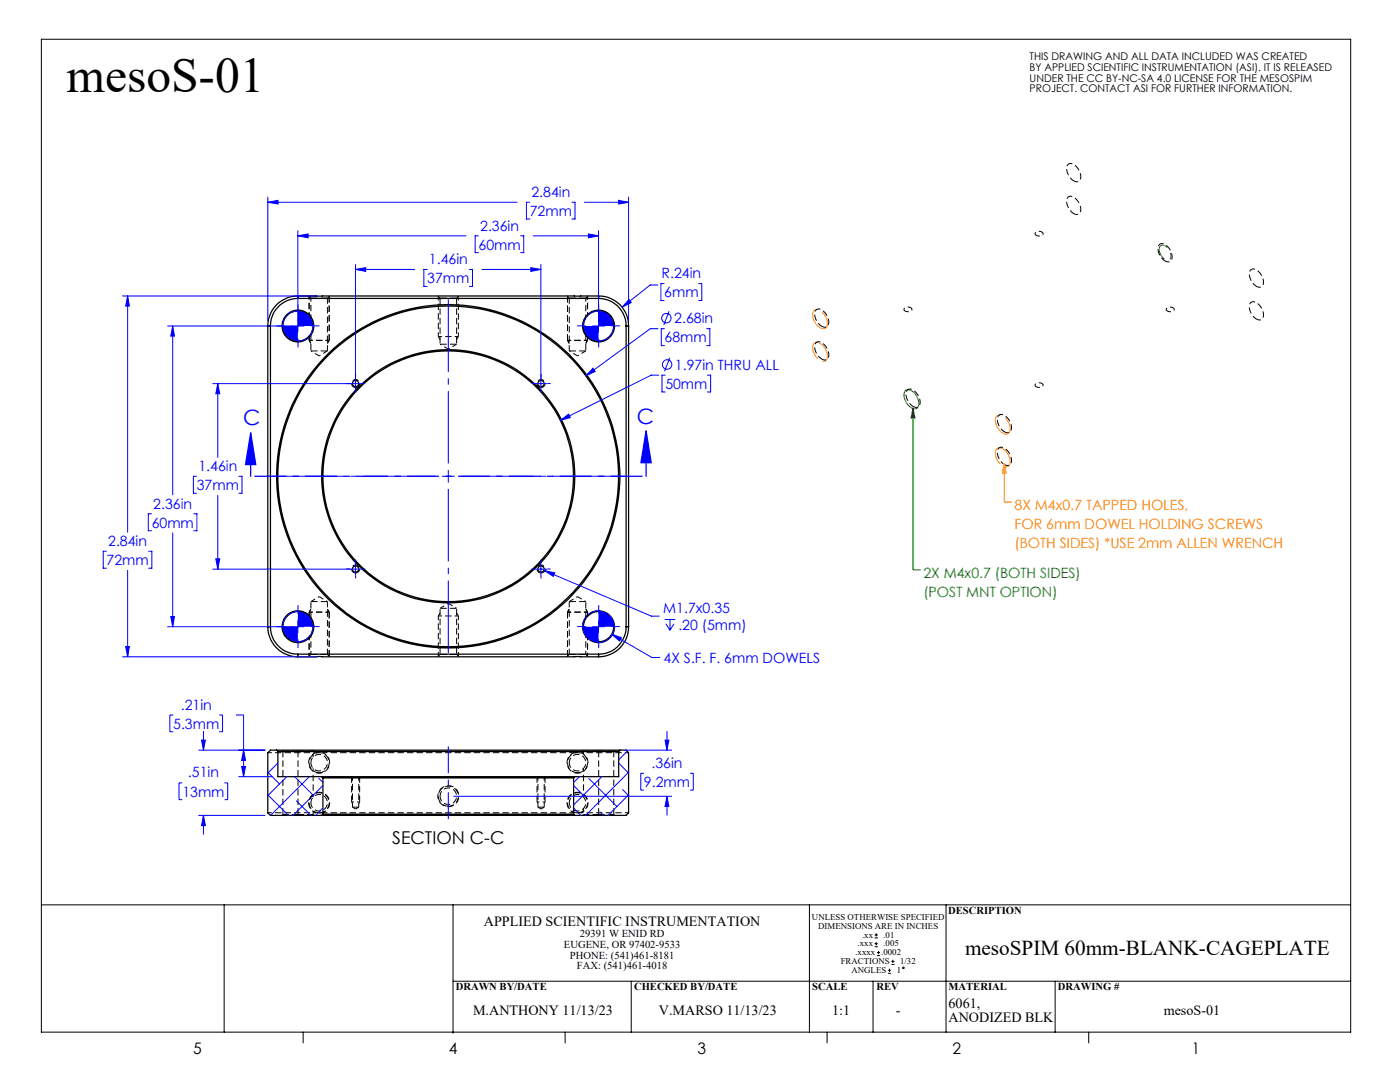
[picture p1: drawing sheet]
<svg xmlns="http://www.w3.org/2000/svg" width="279mm" height="216mm" viewBox="0 0 279 216" stroke-linecap="round" stroke-linejoin="round" font-family="sans-serif">
<g fill="none" stroke="#000" stroke-width=".2" stroke-dasharray="1.3 .6" stroke-dashoffset="-.1" stroke-linecap="butt">
<path d="M62 59.5h3.3M87.8 59.5h3.3M113.6 59.5h3.3M62 70h3.3M62 66.6v3.4M87.8 68.7h3.3M113.6 70h3.3M116.9 70v-3.4M62 120v3.5M65.3 130.6h-3.3M65.3 120h-3.3M91.1 130.6h-3.3"/>
<path d="M91.1 121.4h-3.3M116.9 130.6h-3.3M116.9 120h-3.3M116.9 123.5v-3.5"/>
</g>
<g fill="none" stroke="#000" stroke-width=".2" stroke-dasharray="1.3 .6" stroke-linecap="butt">
<path d="M59.5 59.5v-.5M61.6 59l.4 .5M65.3 59.5l.5-.5M65.7 59.1v8.8M87.4 59l.4 .5M91.1 59.5l.5-.5M113.2 59l.4 .5M113.3 59.1v8.8M116.9 59.5l.5-.5M119.5 59.5v-.5M54 65h-.5M71 77.3a.8 .8 0 0 1-.7-1.1 .8 .8 0 0 1 1.3-.1 .8 .8 0 0 1-.5 1.2h-.1"/>
<path d="M108 77.3a.8 .8 0 0 1-.7-1.1 .8 .8 0 0 1 1.3-.1 .8 .8 0 0 1-.5 1.2h-.1M125 65h.5M71 114.3a.8 .8 0 0 1-.7-1.1 .8 .8 0 0 1 1.3-.1 .8 .8 0 0 1-.5 1.2h-.1M108 114.3a.8 .8 0 0 1-.7-1.1 .8 .8 0 0 1 1.3-.1 .8 .8 0 0 1-.5 1.2h-.1M53.5 125h.5M59.5 131v-.5M62 130.6l-.4 .4M65.7 130.9v-8.8M65.8 131l-.5-.4M87.8 130.6l-.4 .4M91.6 131l-.5-.4M113.3 130.9v-8.8"/>
<path d="M113.6 130.6l-.4 .4M117.4 131l-.5-.4M119.5 131v-.5M125.5 125h-.5M56.3 149.7l.2 .1M56.5 149.8v12.7M59.5 150.2v-.5M62.5 149.8l.2-.1M70.2 154.9v5.1M71.8 154.9v5.1M107.2 154.9v5.1M108.8 154.9v5.1"/>
<path d="M116.3 149.7l.2 .1M119.5 150.2v-.5M122.5 149.8l.2-.1M56.5 162.5l-.2 .2M59.5 162.7v-.5M62.7 162.7l-.2-.2M70.2 160l.1 .3M70.3 161.1h.7M71 161.1h.6M71.8 160l-.2 .3M107.2 160l.2 .3M107.4 161.1h.6"/>
<path d="M108 161.1h.6M108.8 160l-.2 .3M116.5 162.5l-.2 .2M119.5 162.7v-.5M122.5 162.5v-12.7M122.7 162.7l-.2-.2"/>
</g>
<g fill="none" stroke="#000" stroke-width=".2" stroke-dasharray="1.3 .6" stroke-dashoffset=".1" stroke-linecap="butt">
<path d="M113.6 59.5v10.5M65.3 70v-10.5M65.3 130.6v-10.6M113.6 120v10.6M56.5 149.8h3M59.5 149.8h3M63.7 154.2a2 2 0 0 0 1.8-3 2 2 0 0 0-3.5-.1 2 2 0 0 0 1.5 3.1h.2M115.3 154.2a2 2 0 0 0 1.7-3 2 2 0 0 0-3.4-.1 2 2 0 0 0 1.5 3.1h.2M116.5 149.8h3M119.5 149.8h3M56.5 162.5h3M59.5 162.5h3"/>
<path d="M63.7 162.2a2 2 0 0 0 1.8-3 2 2 0 0 0-3.5-.1 2 2 0 0 0 1.5 3.1h.2M89.5 160.9a2 2 0 0 0 1.7-3 2 2 0 0 0-3.4-.1 2 2 0 0 0 1.5 3.1h.2M115.3 162.2a2 2 0 0 0 1.7-3 2 2 0 0 0-3.4-.1 2 2 0 0 0 1.5 3.1h.2M116.5 162.5h3M119.5 162.5h3"/>
</g>
<g fill="none" stroke="#000" stroke-width=".2" stroke-dasharray="1.3 .6" stroke-dashoffset=".5" stroke-linecap="butt">
<path d="M62 59.5v4M206.8 47a.43 .43 0 0 1-.2-.6 .43 .43 0 0 1 .6-.2h.3a.48 .48 0 0 1 .7 .5 .48 .48 0 0 1-.7 .4l-.7-.1M61.7 67.9h4M87.5 67.2h4M113.3 67.9h4M116.9 63.5v-4M180.6 62.1a.43 .43 0 0 1-.1-.6 .43 .43 0 0 1 .5-.2h.4a.48 .48 0 0 1 .6 .5 .48 .48 0 0 1-.7 .4l-.7-.1M206.8 77.2a.43 .43 0 0 1-.2-.6 .43 .43 0 0 1 .6-.2h.3a.48 .48 0 0 1 .7 .5 .48 .48 0 0 1-.7 .4l-.7-.1M233 62.1a.43 .43 0 0 1-.2-.6 .43 .43 0 0 1 .5-.2h.4a.48 .48 0 0 1 .6 .5 .48 .48 0 0 1-.6 .4l-.7-.1M62 126.6v4M65.7 122.1h-4M91.5 122.9h-4"/>
<path d="M116.9 130.6v-4M117.3 122.1h-4M53.5 150.2h6M119.5 150.2h6M59.5 162.2h-6M125.5 162.2h-6"/>
</g>
<path d="M62 70l1.7 1M63.7 71l1.6-1M87.8 68.7l1.7 1M89.5 69.7l1.6-1M113.6 70l1.7 1M115.3 71l1.6-1M63.7 119l-1.7 1M115.3 119l-1.7 1M65.3 120l-1.6-1M89.5 120.4l-1.7 1M91.1 121.4l-1.6-1M116.9 120l-1.6-1" fill="none" stroke="#000" stroke-width=".2" stroke-dasharray="1.3 .6" stroke-dashoffset="1" stroke-linecap="butt"/>
<path d="M87.8 59.5v9.2M91.1 68.7v-9.2M87.8 121.4v9.2M91.1 130.6v-9.2" fill="none" stroke="#000" stroke-width=".2" stroke-dasharray="1.3 .6" stroke-dashoffset="-.2" stroke-linecap="butt"/>
<g fill="none" stroke="#000" stroke-width=".25">
<path d="M59.4 59.1a6 6 0 0 0-6 6M59.4 59.5a5.5 5.5 0 0 0-5.4 5.6M59.4 59.1h60.1M59.4 59.1v.4M59.4 59.5h60.1M119.5 59.5a5.5 5.5 0 0 1 5.5 5.6M119.5 59.1a5.9 5.9 0 0 1 5.9 6M119.5 59.1v.4M53.4 65.1h.6M53.4 65.1v60M54 65.1v60M125 65.1h.4"/>
<path d="M125 65.1v60M125.4 65.1v60M53.4 125.1a6 6 0 0 0 6 6M53.4 125.1h.6M54 125.1a5.5 5.5 0 0 0 5.4 5.4M59.4 131.1h60.1M59.4 130.5v.6M59.4 130.5h60.1M119.5 130.5v.6M125 125.1a5.5 5.5 0 0 1-5.5 5.4M125 125.1h.4M125.4 125.1a6 6 0 0 1-5.9 6"/>
<path d="M55.2 149.7h68.5M55.2 149.7h-1.2l-.6 .5v12l.6 .5h10.2M55.2 149.7l.3 .3M55.5 150h68M55.5 150v5h8.7M64.2 155h50.5M64.2 155l.3 .2M64.5 155.2h50M64.5 155.2v7.3M114.5 155.2v7.3M114.7 155l-.2 .2M123.5 150v5h-8.8"/>
<path d="M123.7 149.7h1.3l.4 .5v12l-.4 .5h-10.3M123.7 149.7l-.2 .3M64.2 162.7h50.5M64.5 162.5h50M64.5 162.5l-.3 .2M114.5 162.5l.2 .2"/>
<circle cx="59.4" cy="65.1" r="3.2"/>
<circle cx="59.5" cy="65" r="3"/>
<circle cx="71" cy="76.5" r=".62"/>
<circle cx="108" cy="76.5" r=".62"/>
<circle cx="119.4" cy="65" r="3"/>
<circle cx="119.5" cy="65.1" r="3.2"/>
<circle cx="89.4" cy="95" r="34"/>
<circle cx="89.5" cy="95" r="25"/>
<circle cx="89.5" cy="95" r="34.3"/>
<circle cx="89.5" cy="95" r="25.3"/>
<circle cx="71" cy="113.6" r=".63"/>
<circle cx="108" cy="113.6" r=".63"/>
<circle cx="59.4" cy="125.1" r="3.2"/>
<circle cx="59.5" cy="125.1" r="3"/>
<circle cx="119.4" cy="125" r="3"/>
<circle cx="119.5" cy="125.1" r="3.2"/>
</g>
<path d="M62 152.2a1.65 1.65 0 0 1 2.4-1.5 1.65 1.65 0 0 1 .3 2.8 1.65 1.65 0 0 1-2.6-1l-.1-.3M87.8 158.9a1.65 1.65 0 0 1 2.4-1.5 1.65 1.65 0 0 1 .3 2.8 1.65 1.65 0 0 1-2.6-1l-.1-.3M113.6 152.2a1.65 1.65 0 0 1 2.4-1.5 1.65 1.65 0 0 1 .3 2.8 1.65 1.65 0 0 1-2.7-1v-.3M62 160.2a1.65 1.65 0 0 1 2.4-1.5 1.65 1.65 0 0 1 .3 2.8 1.65 1.65 0 0 1-2.6-1l-.1-.3M113.6 160.2a1.65 1.65 0 0 1 2.4-1.5 1.65 1.65 0 0 1 .3 2.8 1.65 1.65 0 0 1-2.7-1v-.3" fill="none" stroke="#000" stroke-width=".2" stroke-dasharray="1.3 .6" stroke-dashoffset=".2" stroke-linecap="butt"/>
<g fill="none" stroke="#000" stroke-width=".2" stroke-dasharray="1.3 .6" stroke-dashoffset=".4" stroke-linecap="butt">
<path d="M214.3 36.1a.94 .94 0 0 0 1.2-.1 .94 .94 0 0 0 .2-1.2 2.35 2.35 0 0 0-2.3-2.1 1.84 1.84 0 0 0 .1 2.6l.8 .8M87.5 59.1v8.1M91.5 59.1v8.1M214.3 42.6a.94 .94 0 0 0 1.2 0 .94 .94 0 0 0 .2-1.2 2.35 2.35 0 0 0-2.3-2.2 1.84 1.84 0 0 0 .1 2.7l.8 .7M232.5 52.1a.94 .94 0 0 0 1.2-.1 .94 .94 0 0 0 .2-1.2 2.35 2.35 0 0 0-2.3-2.1 1.84 1.84 0 0 0 .1 2.6l.8 .8M250.7 57.1a.94 .94 0 0 0 1.2 0 .94 .94 0 0 0 .2-1.2 2.35 2.35 0 0 0-2.3-2.2 1.84 1.84 0 0 0 .1 2.7l.8 .7M61.7 67.1v.8M117.3 67.1v.8M164 71.6a2.54 2.54 0 0 1-1.1-3.2 1.54 1.54 0 0 1 2 .9 1.78 1.78 0 0 1 0 2.5h-.5l-.4-.2M164 65.1a2.54 2.54 0 0 1-1.1-3.3 1.54 1.54 0 0 1 2 1 1.78 1.78 0 0 1 0 2.4l-.5 .1-.4-.2M250.7 63.7a.94 .94 0 0 0 1.2-.1 .94 .94 0 0 0 .2-1.2 2.35 2.35 0 0 0-2.3-2.1 1.84 1.84 0 0 0 .1 2.6l.8 .8M182.2 81.1a2.54 2.54 0 0 1-1.1-3.3 1.54 1.54 0 0 1 2 1 1.78 1.78 0 0 1 0 2.4l-.5 .1-.4-.2"/>
<path d="M200.5 86.2a2.54 2.54 0 0 1-1.2-3.3 1.54 1.54 0 0 1 2.1 .9 1.78 1.78 0 0 1 0 2.5h-.5l-.4-.1M200.5 92.7a2.54 2.54 0 0 1-1.2-3.3 1.54 1.54 0 0 1 2.1 .9 1.78 1.78 0 0 1 0 2.5l-.5 .1-.4-.2M61.7 123v-.9M87.5 130.9v-8M91.5 130.9v-8M117.3 123v-.9M64.3 150.2a2.1 2.1 0 0 1 1.1 3.2 2.1 2.1 0 0 1-3.4 0 2.1 2.1 0 0 1 1-3.2M70.3 154.9v6.2M107.4 154.9v6.2M115.9 150.2a2.1 2.1 0 0 1 1.1 3.2 2.1 2.1 0 0 1-3.4 0 2.1 2.1 0 0 1 1-3.2M119.5 150.2v12M59.5 162.2v-12"/>
<path d="M63 162.2a2.1 2.1 0 0 1-1-3.3 2.1 2.1 0 0 1 3.4 0 2.1 2.1 0 0 1-1.1 3.3M70.3 161.1l.7 .3M71 161.4l.6-.3M71.6 161.1v-6.2M107.4 161.1l.6 .3M108 161.4l.6-.3M108.6 161.1v-6.2M114.6 162.2a2.1 2.1 0 0 1-1-3.3 2.1 2.1 0 0 1 3.4 0 2.1 2.1 0 0 1-1.1 3.3"/>
</g>
<path d="M63 150.2h1.3M87.4 158.9a2.1 2.1 0 0 1 3-1.9 2.1 2.1 0 0 1 .3 3.6 2.1 2.1 0 0 1-3.3-1.4v-.3M114.6 150.2h1.3M64.3 162.2h-1.3M115.9 162.2h-1.3" fill="none" stroke="#000" stroke-width=".2" stroke-dasharray="1.3 .6" stroke-dashoffset=".7" stroke-linecap="butt"/>
<path d="M59.5 150.2h3.5M115.9 150.2h3.6M63 162.2h-3.5M70.2 160h1.6M107.2 160h1.6M119.5 162.2h-3.6" fill="none" stroke="#000" stroke-width=".2" stroke-dasharray="1.3 .6" stroke-dashoffset=".8" stroke-linecap="butt"/>
<g fill="none" stroke="#000" stroke-width=".2" stroke-dasharray="1.3 .6" stroke-dashoffset=".3" stroke-linecap="butt">
<path d="M61.7 67.9l.3 .6M65.7 67.9l-.4 .6M87.5 67.2l.3 .6M91.5 67.2l-.4 .6M113.3 67.9l.3 .6M117.3 67.9l-.4 .6M61.7 122.1l.3-.6M65.7 122.1l-.4-.6M87.5 122.9l.3-.6M91.5 122.9l-.4-.6M113.3 122.1l.3-.6M117.3 122.1l-.4-.6"/>
<path d="M64.3 150.2h50.3M114.6 162.2h-50.3"/>
</g>
<path d="M61.7 59.1v3.9M117.3 59.1v3.9M61.7 130.9v-3.8M117.3 130.9v-3.8M62.5 151.1v-1.3M62.5 159.1v-5.8M116.5 153.3v5.8M116.5 149.8v1.3M62.5 162.5v-1.2M116.5 161.3v1.2" fill="none" stroke="#000" stroke-width=".2" stroke-dasharray="1.3 .6" stroke-dashoffset=".6" stroke-linecap="butt"/>
<g fill="none" stroke="#00f" stroke-width=".2">
<path d="M53.4 39.3v24.7M123.4 40l2 .4-2 .3zM125.4 39.3v24.7M24.4 59.1h38.9M25.5 59.1l.3 2h-.7zM25.5 59.1v47.1M53.4 40.4l2.1-.4v.7zM53.4 40.4h49.8M59.4 47.1l2.1-.4v.7zM59.4 46v20.3M59.4 47.1h33.6M70.9 53.8l2.1-.4v.8z"/>
<path d="M70.9 52.8v25M70.9 53.8h11.9M85.3 53.8h-.7v3.3h.7M93.7 53.8h.6v3.3h-.6M95.5 47.1h-.7v3.3h.7M96.2 53.8h11.8M103.9 47.1h.6v3.3h-.6M105.7 40.4h-.6v3.3h.6M105.9 53.4l2 .4-2 .4zM106.4 47.1h13.1M108 52.8l-.1 25M114.1 40.4h.7v3.3h-.7"/>
<path d="M116.6 40.4h8.8M117.4 46.7l2.1 .4-2.1 .3zM119.5 46v20.3M125.5 59.8l.5 .6-1.9 .9zM131.3 56.9h-1.5l-5.7 4.4M132.5 56.6h-.6v3.4h.6M139.4 56.6h.7v3.4h-.7M34.5 65.1l.3 2h-.7zM34.5 65.1v33.6M42.4 76.6h29.8M43.5 76.6l.4 2h-.8zM43.5 76.6v14.7"/>
<path d="M59.4 62a3.1 3.1 0 0 0-3 3.1M60.7 65.1h-27.3M62.5 65.1a3 3 0 0 1-3.1 3M106.7 76.6h2.5M118.2 65.1h2.5M118.3 73.5l.5 .6-1.9 .9zM119.5 62a3 3 0 0 0-3 3.1M122.5 65.1a3 3 0 0 1-3 3M131.3 65.6h-1.5l-12.9 9.4M131.5 74.9h-1.5l-18.2 9M132.6 65.6h-.6v3.4h.6M132.8 74.9h-.7v3.3h.7"/>
<path d="M133.5 62.1l-1 2.7M133.7 71.4l-1.1 2.7M141 65.6h.7v3.4h-.7M141.2 74.9h.6v3.3h-.6M39.2 95h-.6v3.4h.6M43.5 98.8v14.8M47.7 95h.6v3.4h-.6M88.2 95h2.5M89.5 93.8v2.5M111.8 83.9l1.7-1.3 .3 .7zM21.2 110h-.6v3.4h.6M25.5 113.8v17.3"/>
<path d="M29.7 110h.6v3.4h-.6M30.2 102.5h-.6v3.4h.6M34.5 106.3v18.8M38.7 102.5h.6v3.4h-.6M42.4 113.6h29.8M43.1 111.5h.8l-.4 2.1zM70.9 112.3v2.5M106.7 113.6h2.5M107.9 112.3v2.5M108.7 113.9l2 .4-.3 .7zM108.7 113.9l21.3 9h1.6M24.4 131.1h38.9"/>
<path d="M25.1 129h.7l-.3 2.1zM34.1 123h.7l-.3 2.1zM59.4 122a3.1 3.1 0 0 0-3 3.1M59.4 123.8v2.5M60.7 125.1h-27.3M62.5 125.1a3 3 0 0 1-3.1 3M118.2 125.1h2.5M119.5 121.9a3.1 3.1 0 0 0-3.2 3.2M119.5 123.8v2.5M122.1 126.5l1.9 .7-.4 .7zM122.1 126.5l8 4.7h1.6M122.6 125.1a3.2 3.2 0 0 1-3.1 3.1"/>
<path d="M132.6 123.6h2.2M132.9 124.5l.8 1.3M133.7 123.6v2.2M134.5 124.5l-.8 1.3M34.6 142.7h-.7v3.3h.7M36.4 156.2h-.7v3.4h.7M39.6 149.7h13.4M40.2 147.7h.8l-.4 2zM40.6 145.9v3.8M43.7 142.7h.7v3.3h-.7M44.8 156.2h.6v3.4h-.6M47.1 142.7h1.5v12.3"/>
<path d="M47.6 155h6.8M48.2 152.9h.8l-.4 2.1zM48.6 149.7l.4 2h-.8zM53.4 158.6l4.2 4.1M53.4 154.1l2.4 2.3M55.5 152.3l-2.1 2M57.3 155l-3.9 3.8M58.8 155l3.7 3.7M59.2 159.8l2.9 2.9M61.7 155l-7.7 7.7M63.6 155.3l.9 .8M64.5 156.7l-6 6"/>
<path d="M90.5 158.9h43.6M114.5 156.7l1.9 2M115.6 155l-1.1 1.1M117.5 155.3l5.6 5.6M120.1 155l-5.6 5.6M123.5 152.3l1.9 2M124.2 157.6l1.2 1.2M124.7 149.7h9.4M125.2 149.9l-1.7 1.7M125.4 154.1l-8.5 8.6M125.4 158.6l-4 4.1M128.5 154.3h-.6v3.4h.6"/>
<path d="M132.7 147.7h.8l-.4 2zM133.1 145.9v3.8M133.1 158.9v3.8M133.1 158.9l.4 2h-.8zM137.7 154.3h.7v3.4h-.7M39.6 162.7h13.4M40.6 162.7v3.8M40.6 162.7l.4 2h-.8zM64.5 161.2l-1.5 1.5M114.5 161.2l1.4 1.5M119.8 162l.6 .7"/>
<circle cx="133" cy="63.5" r=".94"/>
<circle cx="133.1" cy="72.7" r=".94"/>
</g>
<g fill="none" stroke="#000" stroke-width=".2">
<path d="M8.3 7.8h261.3v198.2h-261.3zM8.3 180.6h261.3M44.7 180.6v25.4M90.4 180.6v25.6M90.4 195.8h179.2M126 195.8v10.2M161.5 180.6v25.4M174.2 195.8v10.2M174.6 187.1h.6M174.6 186.5h.6M174.6 188.9h.6M174.6 188.3h.6"/>
<path d="M174.9 186.2v.7M174.9 188v.6M175 190.7h.6M175 190.1h.6M175.3 189.8v.6M177.2 194.2h.6M177.2 193.6h.6M177.5 193.3v.6M177.9 192.4h.6M177.9 191.8h.6M178.2 191.5v.7M188.8 180.6v25.4"/>
<path d="M210.6 195.8v10.2M60.5 206v2.1M112.8 206v2.1M165.1 206v2.1M217.3 206v2.1"/>
<circle cx="180.3" cy="193.1" r=".16"/>
</g>
<path d="M50 86.4l1 6.3h-2zM50 86.4v8.6M128.9 86l1.1 6.3h-2.1zM128.9 86v9" fill="none" stroke="#00f" stroke-width=".25"/>
<path d="M231.3 49.8a2.12 2.12 0 0 0 1.9 2.1 1.51 1.51 0 0 0-.1-2.3l-.2-.3a.8 .8 0 0 0-1-.4 .8 .8 0 0 0-.6 .9" fill="none" stroke="#008000" stroke-width=".2" stroke-dasharray="6.3 1.3 1.3 1.3" stroke-dashoffset="4.1" stroke-linecap="butt"/>
<path d="M180.7 78a1.43 1.43 0 0 1 2 .7 2.07 2.07 0 0 1 .3 2.8 2.16 2.16 0 0 1-2.4-1.8l-.2-1.1zM182.2 81.4v32.3h1.5M182.2 81.4l.4 2h-.8z" fill="none" stroke="#008000" stroke-width=".2"/>
<path d="M163.2 71.6a2.61 2.61 0 0 1-.7-3.1 1.3 1.3 0 0 1 1.8 .5 2.33 2.33 0 0 1 .5 2.9l-.7 .2M163.2 61.8a1.07 1.07 0 0 0-.9 1.6 2.65 2.65 0 0 0 2.1 2.2 1.2 1.2 0 0 0 .7-1.7l-.5-1-.5-.6M199.7 92.6a2.38 2.38 0 0 1-.7-3.1 2.06 2.06 0 0 1 2.4 1.6l.1 .4a1.04 1.04 0 0 1 .1 1.1 1.04 1.04 0 0 1-1 .5M199.7 82.8a.97 .97 0 0 0-1 .4 .97 .97 0 0 0 0 1.1 2.52 2.52 0 0 0 2.3 2.3 1.59 1.59 0 0 0 .3-2.3l-.7-.9M200.4 92.4l.4 2h-.8zM200.4 92.4v7.8h1.5" fill="none" stroke="#ff8000" stroke-width=".2"/>
<path d="M89.5 148.9v14.5" fill="none" stroke="#00f" stroke-width=".2" stroke-dasharray="15.2 1.3 1.3 1.3" stroke-dashoffset="9.9" stroke-linecap="butt"/>
<path d="M129 95h-79" fill="none" stroke="#00f" stroke-width=".25" stroke-dasharray="6.3 1.3 1.3 1.3" stroke-dashoffset="-.7" stroke-linecap="butt"/>
<g fill="none" stroke="#00f" stroke-width=".2" stroke-dasharray="15.2 1.3 1.3 1.3" stroke-linecap="butt">
<path d="M56.9 65h-1.7M59.5 62.5v-1.8M59.5 67.6v1.7M62 65h1.8M69.7 76.5h-.6M71 75.3v-.7M71 77.8v.6M72.2 76.5h.7M106.7 76.5h-.6M108 75.3v-.7M108 77.8v.6M109.3 76.5h.6"/>
<path d="M116.9 65h-1.7M119.5 62.5v-1.8M119.5 67.6v1.7M122 65h1.8M69.7 113.5h-.6M71 112.3v-.7M71 114.8v.6M72.2 113.5h.7M106.7 113.5h-.6M108 112.3v-.7M108 114.8v.6M109.3 113.5h.6"/>
<path d="M56.9 125h-1.7M59.5 122.5v-1.8M59.5 127.6v1.7M62 125h1.8M116.9 125h-1.7M119.5 122.5v-1.8M119.5 127.6v1.7M122 125h1.8"/>
</g>
<path d="M86.9 95h-32.7M89.5 92.5v-32.7M89.5 97.6v32.7M92 95h32.7" fill="none" stroke="#00f" stroke-width=".2" stroke-dasharray="15.2 1.3 1.3 1.3" stroke-dashoffset=".8" stroke-linecap="butt"/>
<g fill="#00f">
<path d="M53.4 40.4l2.1-.4v.7zM123.4 40l2 .4-2 .3zM25.5 59.1l.3 2h-.7zM25.1 129h.7l-.3 2.1zM34.5 65.1l.3 2h-.7zM34.1 123h.7l-.3 2.1zM59.4 47.1l2.1-.4v.7zM117.4 46.7l2.1 .4-2.1 .3zM43.5 76.6l.4 2h-.8zM43.1 111.5h.8l-.4 2.1zM70.9 53.8l2.1-.4v.8zM105.9 53.4l2 .4-2 .4zM108.7 113.9l1.7 1.1 .3-.7zM118.3 73.5l-1.4 1.5 1.9-.9zM111.8 83.9l2-.6-.3-.7zM122.1 126.5l1.5 1.4 .4-.7zM125.5 59.8l-1.4 1.5 1.9-.9z"/>
<path d="M128.9 86l1.1 6.3h-2.1zM50 86.4l1 6.3h-2z"/>
</g>
<path d="M182.2 81.4l.4 2h-.8z" fill="#008000"/>
<path d="M200.4 92.4l.4 2h-.8z" fill="#ff8000"/>
<g fill="#00f">
<path d="M48.2 152.9h.8l-.4 2.1zM48.6 149.7l.4 2h-.8zM40.2 147.7h.8l-.4 2zM40.6 162.7l.4 2h-.8zM133.1 158.9l.4 2h-.8zM132.7 147.7h.8l-.4 2z"/>
<path d="M116.3 125.1a3.2 3.2 0 0 0 3.2 3.1v-3.1zM119.5 121.9v3.2h3.1a3.2 3.2 0 0 0-3.1-3.2zM56.4 125.1a3 3 0 0 0 3 3v-3zM59.4 122v3.1h3.1a3.1 3.1 0 0 0-3.1-3.1zM116.5 65.1a2.95 2.95 0 0 0 3 3v-3zM119.5 62v3.1h3a3.1 3.1 0 0 0-3-3.1zM56.4 65.1a3 3 0 0 0 3 3v-3zM59.4 62v3.1h3.1a3.1 3.1 0 0 0-3.1-3.1z"/>
</g>
<text font-size="9.9" x="13.3" y="18.4">mesoS-01</text>
<g font-size="4.2" fill="#00f">
<text x="48.5" y="84.8">C</text>
<text x="127.1" y="84.6">C</text>
</g>
<text font-size="4.2" x="192.6" y="190.6">mesoSPIM 60mm-BLANK-CAGEPLATE</text>
<text font-size="3.5" x="78.3" y="168.5">SECTION C-C</text>
<g font-size="3.2">
<text x="38.5" y="210.3">5</text>
<text x="89.6" y="210.3">4</text>
<text x="139.2" y="210.3">3</text>
<text x="190.1" y="210.3">2</text>
<text x="237.9" y="210.3">1</text>
</g>
<g font-size="2.8" fill="#00f">
<text x="106.1" y="39.3">2.84in</text>
<text x="95.8" y="46">2.36in</text>
<text x="105.7" y="43.1">72mm</text>
<text x="85.6" y="52.7">1.46in</text>
<text x="95.5" y="49.8">60mm</text>
<text x="85.3" y="56.5">37mm</text>
<text x="132" y="55.5">R.24in</text>
<text x="132.6" y="59.3">6mm</text>
<text x="134.6" y="64.5">2.68in</text>
<text x="132.6" y="68.3">68mm</text>
<text x="132.8" y="77.6">50mm</text>
<text x="134.7" y="73.8">1.97in THRU ALL</text>
<text x="39.6" y="94">1.46in</text>
<text x="30.6" y="101.5">2.36in</text>
<text x="39.3" y="97.8">37mm</text>
<text x="30.3" y="105.3">60mm</text>
<text x="21.3" y="112.7">72mm</text>
<text x="21.6" y="108.9">2.84in</text>
<text x="132.4" y="122.3">M1.7x0.35</text>
<text x="135.4" y="125.7">.20 (5mm)</text>
<text x="132.4" y="132.3">4X S.F. F. 6mm DOWELS</text>
<text x="36.1" y="141.6">.21in</text>
<text x="34.6" y="145.4">5.3mm</text>
<text x="37.5" y="155.1">.51in</text>
<text x="130" y="153.2">.36in</text>
<text x="36.4" y="158.9">13mm</text>
<text x="128.5" y="157">9.2mm</text>
</g>
<g font-size="2.8" fill="#ff8000">
<text x="202.5" y="101.8">8X M4x0.7 TAPPED HOLES,</text>
<text x="202.5" y="105.6">FOR 6mm DOWEL HOLDING SCREWS</text>
<text x="202.5" y="109.4">(BOTH SIDES) *USE 2mm ALLEN WRENCH</text>
</g>
<g font-size="2.8" fill="#008000">
<text x="184.3" y="115.2">2X M4x0.7 (BOTH SIDES)</text>
<text x="184.3" y="119.1">(POST MNT OPTION)</text>
</g>
<g font-size="2.8">
<text x="96.6" y="184.7">APPLIED SCIENTIFIC INSTRUMENTATION</text>
<text x="94.4" y="202.5">M.ANTHONY 11/13/23</text>
<text x="131.5" y="202.5">V.MARSO 11/13/23</text>
<text x="166.1" y="202.5">1:1</text>
<text x="178.8" y="202.5">-</text>
<text x="189.3" y="201.1">6061,</text>
<text x="189.3" y="203.9">ANODIZED BLK</text>
<text x="232.2" y="202.5">mesoS-01</text>
</g>
<g font-size="2.1">
<text x="205.5" y="12.1">THIS DRAWING AND ALL DATA INCLUDED WAS CREATED</text>
<text x="205.5" y="14.2">BY APPLIED SCIENTIFIC INSTRUMENTATION (ASI). IT IS RELEASED</text>
<text x="205.5" y="16.3">UNDER THE CC BY-NC-SA 4.0 LICENSE FOR THE MESOSPIM</text>
<text x="205.5" y="18.4">PROJECT. CONTACT ASI FOR FURTHER INFORMATION.</text>
<text x="189.2" y="182.3">DESCRIPTION</text>
<text x="112.6" y="189.1">EUGENE, OR 97402-9533</text>
<text x="113.7" y="191.3">PHONE: (541)461-8181</text>
<text x="115.7" y="187">29391 W ENID RD</text>
<text x="90.9" y="197.6">DRAWN BY/DATE</text>
<text x="115.1" y="193.4">FAX: (541)461-4018</text>
<text x="126.5" y="197.6">CHECKED BY/DATE</text>
<text x="162.1" y="197.6">SCALE</text>
<text x="174.9" y="197.6">REV</text>
<text x="189.3" y="197.6">MATERIAL</text>
<text x="211.1" y="197.6">DRAWING #</text>
</g>
<g font-size="1.8">
<text x="162" y="183.6">UNLESS OTHERWISE SPECIFIED</text>
<text x="163.3" y="185.3">DIMENSIONS ARE IN INCHES</text>
<text x="170.7" y="190.6">.xxxx .0002</text>
<text x="171.2" y="188.8">.xxx</text>
<text x="172" y="187.1">.xx</text>
<text x="176.3" y="187.1">.01</text>
<text x="176.3" y="188.8">.005</text>
<text x="167.8" y="192.4">FRACTIONS</text>
<text x="169.9" y="194.1">ANGLES</text>
<text x="179" y="194.1">1</text>
<text x="179.6" y="192.4">1/32</text>
</g>
</svg>
